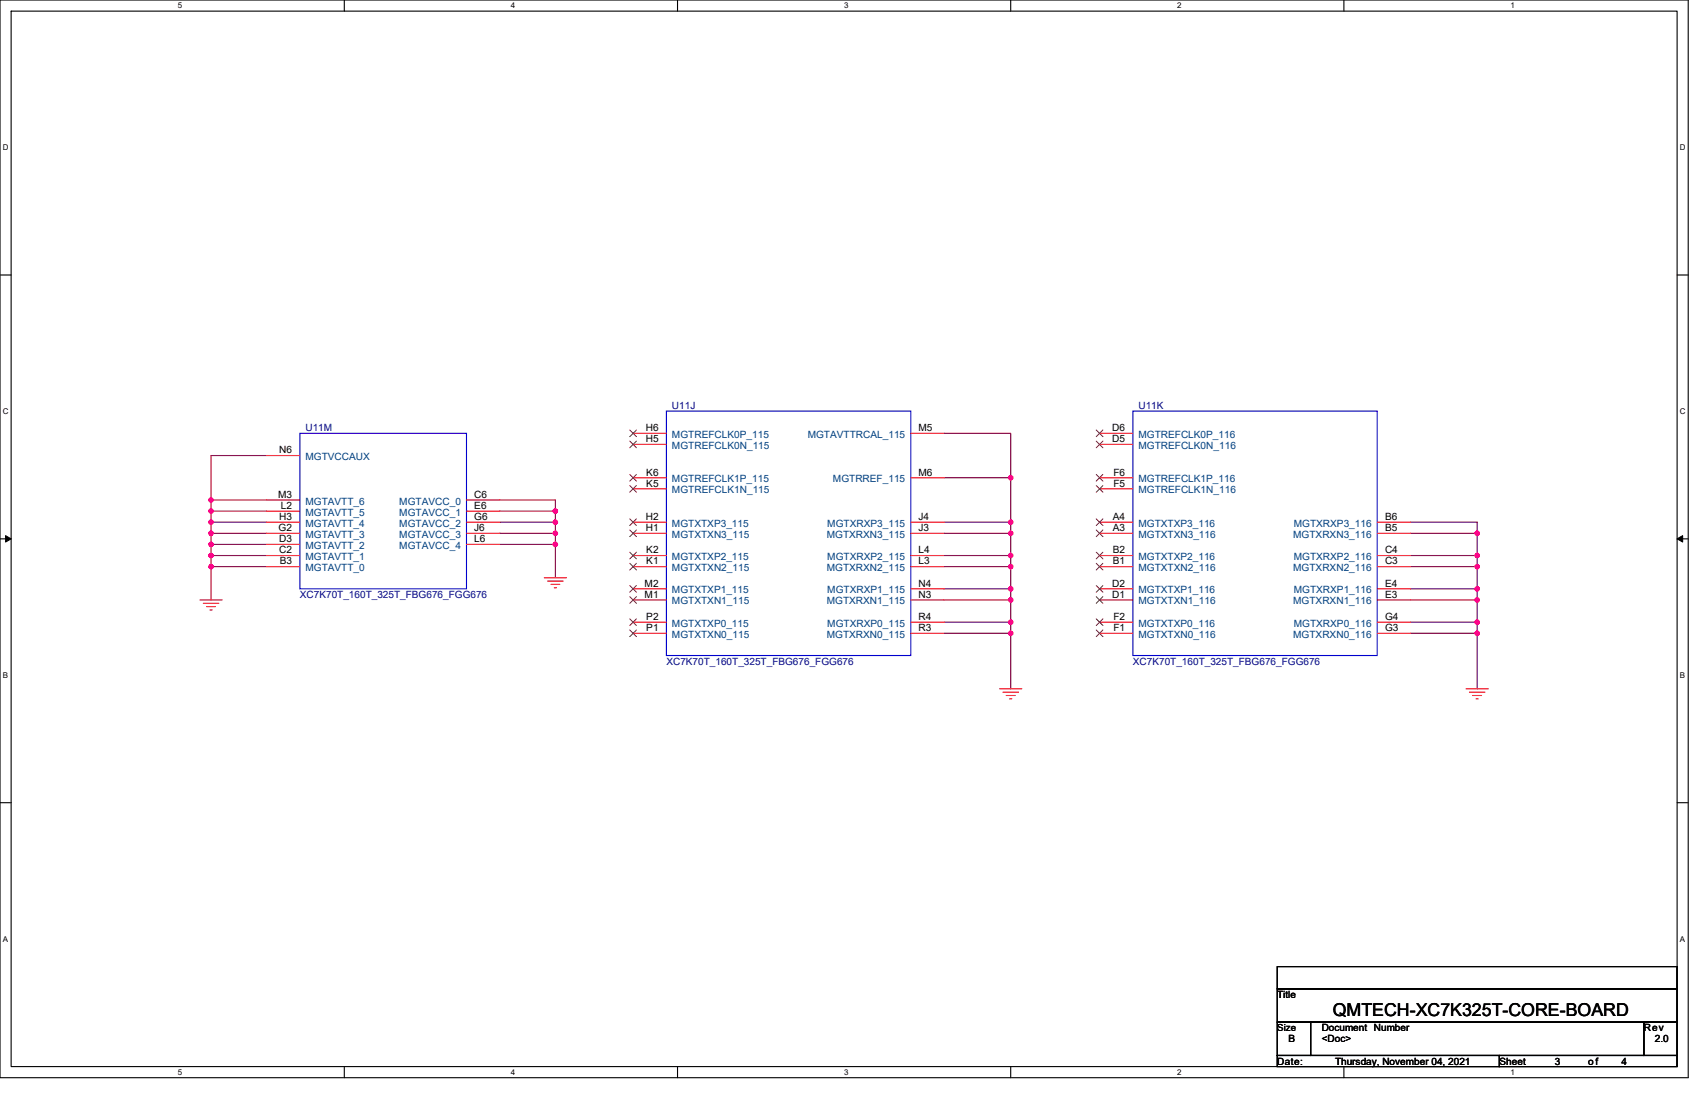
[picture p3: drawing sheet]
<svg xmlns="http://www.w3.org/2000/svg" width="432mm" height="279mm" viewBox="0 0 432 279" stroke-linecap="round" stroke-linejoin="round" font-family="sans-serif">
<path d="M0 0h428.6v273.5h-428.6zM2.8 2.8h422.9v267.9h-422.9z" fill="none" stroke="#000" stroke-width=".28"/>
<g fill="#fff">
<path d="M45.1 .3h1.1v2.2h-1.1z"/>
<path d="M45.1 271h1.1v2.2h-1.1z"/>
</g>
<path d="M87.4 0v2.8M87.4 270.7v2.8" fill="none" stroke="#000" stroke-width=".28"/>
<g fill="#fff">
<path d="M129.7 .3h1.1v2.2h-1.1z"/>
<path d="M129.7 271h1.1v2.2h-1.1z"/>
</g>
<path d="M172 0v2.8M172 270.7v2.8" fill="none" stroke="#000" stroke-width=".28"/>
<g fill="#fff">
<path d="M214.3 .3h1.1v2.2h-1.1z"/>
<path d="M214.3 271h1.1v2.2h-1.1z"/>
</g>
<path d="M256.6 0v2.8M256.6 270.7v2.8" fill="none" stroke="#000" stroke-width=".28"/>
<g fill="#fff">
<path d="M298.9 .3h1.1v2.2h-1.1z"/>
<path d="M298.9 271h1.1v2.2h-1.1z"/>
</g>
<path d="M341.2 0v2.8M341.2 270.7v2.8" fill="none" stroke="#000" stroke-width=".28"/>
<g fill="#fff">
<path d="M383.4 .3h1.2v2.2h-1.2z"/>
<path d="M383.4 271h1.2v2.2h-1.2z"/>
<path d="M.7 36.3h1.5v2.3h-1.5z"/>
<path d="M426.4 36.3h1.5v2.3h-1.5z"/>
<path d="M.7 103.3h1.5v2.2h-1.5z"/>
<path d="M426.4 103.3h1.5v2.2h-1.5z"/>
</g>
<path d="M0 69.8h2.8M425.7 69.8h2.9" fill="none" stroke="#000" stroke-width=".28"/>
<g fill="#fff">
<path d="M.7 170.2h1.4v2.3h-1.4z"/>
<path d="M426.4 170.2h1.4v2.3h-1.4z"/>
</g>
<path d="M0 136.7h2.8M425.7 136.7h2.9" fill="none" stroke="#000" stroke-width=".28"/>
<path d="M1.4 135.9l1.4 .8-1.4 .9zM425.7 136.7l1.4-.8v1.7z" fill="#000"/>
<path d="M1.4 135.9l1.4 .8-1.4 .9zM425.7 136.7l1.4-.8v1.7z" fill="none" stroke="#000" stroke-width=".25"/>
<g fill="#fff">
<path d="M.7 237.2h1.4v2.2h-1.4z"/>
<path d="M426.4 237.2h1.4v2.2h-1.4z"/>
</g>
<path d="M0 203.7h2.8M425.7 203.7h2.9M324.2 259.4h8.5v8.4h-8.5zM324.2 245.3h101.5v5.6h-101.5zM324.2 250.9h101.5v8.5h-101.5zM332.7 259.4h84.6v8.4h-84.6zM417.3 259.4h8.4v8.4h-8.4zM324.2 267.8h56.4v2.9h-56.4zM380.6 267.8h45.1v2.9h-45.1z" fill="none" stroke="#000" stroke-width=".28"/>
<g fill="none" stroke="#800040" stroke-width=".28">
<path d="M67.7 115.6h-14.1v11.3M239.7 110h16.9v11.2M53.6 126.9h14.1M53.6 129.7h14.1M53.6 132.5v2.8M53.6 135.3v2.9M53.6 138.2h.1M53.6 126.9v2.8M53.6 129.7v2.8M53.6 138.2v2.8M53.6 132.5h14.1M53.6 135.3h14.1"/>
<path d="M53.6 138.2h14.1M126.9 126.9h14.1v2.8M126.9 129.7h14.1M126.9 132.5h14.1M126.9 135.3h14.1M126.9 138.2h14.1M141 129.7v2.8M141 132.5v2.8M141 135.3v2.9M141 138.2h.1M141 138.2v8.4M239.7 132.5h16.9"/>
<path d="M239.7 135.3h16.9M239.7 121.2h16.9M256.6 121.2v11.3M256.6 132.5v2.8M256.6 135.3h.1M256.6 135.3v5.7M358.1 132.5h16.9v2.8M358.1 135.3h16.9M375 135.3h.1M375 135.3v5.7M53.6 141v2.8M53.6 143.8v8.5"/>
<path d="M53.6 141h14.1M53.6 143.8h14.1M239.7 141h16.9M239.7 143.8h16.9M239.7 149.4h16.9M239.7 152.3h16.9M239.7 157.9h16.9M256.6 141v2.8M256.6 143.8v5.6M256.6 149.4v2.9M256.6 152.3v5.6M256.6 157.9v2.8"/>
<path d="M358.1 141h16.9M358.1 143.8h16.9M358.1 149.4h16.9M358.1 152.3h16.9M358.1 157.9h16.9M375 141v2.8M375 143.8v5.6M375 149.4v2.9M375 152.3v5.6M375 157.9v2.8M239.7 160.7h16.9M256.6 160.7v14.1"/>
<path d="M358.1 160.7h16.9M375 160.7v14.1"/>
</g>
<g fill="#f0f" stroke="#f0f" stroke-width=".28">
<circle cx="141" cy="129.7" r=".56"/>
<circle cx="141" cy="132.5" r=".56"/>
<circle cx="141" cy="135.3" r=".56"/>
<circle cx="141" cy="138.2" r=".56"/>
<circle cx="53.6" cy="132.5" r=".56"/>
<circle cx="53.6" cy="135.3" r=".56"/>
<circle cx="53.6" cy="143.8" r=".56"/>
<circle cx="53.6" cy="141" r=".56"/>
<circle cx="53.6" cy="138.2" r=".56"/>
<circle cx="53.6" cy="126.9" r=".56"/>
<circle cx="53.6" cy="129.7" r=".56"/>
<circle cx="256.6" cy="121.2" r=".56"/>
<circle cx="256.6" cy="132.5" r=".56"/>
<circle cx="256.6" cy="141" r=".56"/>
<circle cx="256.6" cy="135.3" r=".56"/>
<circle cx="256.6" cy="149.4" r=".56"/>
<circle cx="256.6" cy="143.8" r=".56"/>
<circle cx="256.6" cy="152.2" r=".56"/>
<circle cx="256.6" cy="157.9" r=".56"/>
<circle cx="256.6" cy="160.7" r=".56"/>
<circle cx="375" cy="141" r=".56"/>
<circle cx="375" cy="135.3" r=".56"/>
<circle cx="375" cy="143.8" r=".56"/>
<circle cx="375" cy="152.2" r=".56"/>
<circle cx="375" cy="149.4" r=".56"/>
<circle cx="375" cy="157.9" r=".56"/>
<circle cx="375" cy="160.7" r=".56"/>
</g>
<g fill="none" stroke="#f00" stroke-width=".28">
<path d="M67.7 115.6h8.4M160.7 110h8.5M160.7 112.8h8.5M231.2 110h8.5M279.1 110h8.5M279.1 112.8h8.5M67.7 138.2h8.4M67.7 135.3h8.4M67.7 132.5h8.4M67.7 129.7h8.4M67.7 126.9h8.4M118.4 126.9h8.5"/>
<path d="M118.4 129.7h8.5M118.4 132.5h8.5M118.4 135.3h8.5M118.4 138.2h8.5M160.7 132.5h8.5M160.7 135.3h8.5M160.7 124.1h8.5M160.7 121.2h8.5M231.2 132.5h8.5M231.2 135.3h8.5M231.2 121.2h8.5M279.1 132.5h8.5"/>
<path d="M279.1 135.3h8.5M279.1 124.1h8.5M279.1 121.2h8.5M349.6 132.5h8.5M349.6 135.3h8.5M50.8 152.3h5.6M51.6 153.1h3.9M52.4 153.9h2.3M53.3 154.8h.6M67.7 143.8h8.4M67.7 141h8.4M138.2 146.6h5.6"/>
<path d="M139 147.5h4M139.8 148.3h2.3M140.7 149.2h.6M160.7 141h8.5M160.7 143.8h8.5M160.7 149.4h8.5M160.7 152.3h8.5M160.7 157.9h8.5M231.2 141h8.5M231.2 143.8h8.5M231.2 149.4h8.5M231.2 152.3h8.5"/>
<path d="M231.2 157.9h8.5M279.1 141h8.5M279.1 143.8h8.5M279.1 149.4h8.5M279.1 152.3h8.5M279.1 157.9h8.5M349.6 141h8.5M349.6 143.8h8.5M349.6 149.4h8.5M349.6 152.3h8.5M349.6 157.9h8.5M160.7 160.7h8.5"/>
<path d="M231.2 160.7h8.5M253.8 174.8h5.6M254.6 175.7h3.9M255.4 176.5h2.3M256.3 177.3h.6M279.1 160.7h8.5M349.6 160.7h8.5M372.2 174.8h5.6M373 175.7h4M373.9 176.5h2.2M374.7 177.3h.6"/>
</g>
<path d="M76.1 110h42.3v39.4h-42.3zM169.2 104.3h62v62.1h-62zM287.6 104.3h62v62.1h-62z" fill="none" stroke="#00f" stroke-width=".28"/>
<g fill="none" stroke="#804000" stroke-width=".25">
<path d="M159.9 109.1l1.7 1.7M159.9 111.9l1.7 1.7M161.6 109.1l-1.7 1.7M161.6 111.9l-1.7 1.7M278.3 109.1l1.7 1.7M278.3 111.9l1.7 1.7M280 109.1l-1.7 1.7M280 111.9l-1.7 1.7M159.9 131.7l1.7 1.7M159.9 134.5l1.7 1.7M159.9 123.2l1.7 1.7M159.9 120.4l1.7 1.7"/>
<path d="M161.6 131.7l-1.7 1.7M161.6 134.5l-1.7 1.7M161.6 123.2l-1.7 1.7M161.6 120.4l-1.7 1.7M278.3 131.7l1.7 1.7M278.3 134.5l1.7 1.7M278.3 123.2l1.7 1.7M278.3 120.4l1.7 1.7M280 131.7l-1.7 1.7M280 134.5l-1.7 1.7M280 123.2l-1.7 1.7M280 120.4l-1.7 1.7"/>
<path d="M159.9 140.1l1.7 1.7M159.9 143l1.7 1.6M159.9 148.6l1.7 1.7M159.9 151.4l1.7 1.7M159.9 157l1.7 1.7M159.9 159.9l1.7 1.7M161.6 140.1l-1.7 1.7M161.6 143l-1.7 1.6M161.6 148.6l-1.7 1.7M161.6 151.4l-1.7 1.7M161.6 157l-1.7 1.7M161.6 159.9l-1.7 1.7"/>
<path d="M278.3 140.1l1.7 1.7M278.3 143l1.7 1.6M278.3 148.6l1.7 1.7M278.3 151.4l1.7 1.7M278.3 157l1.7 1.7M278.3 159.9l1.7 1.7M280 140.1l-1.7 1.7M280 143l-1.7 1.6M280 148.6l-1.7 1.7M280 151.4l-1.7 1.7M280 157l-1.7 1.7M280 159.9l-1.7 1.7"/>
</g>
<text font-size="4.5" x="338.3" y="257.8">QMTECH-XC7K325T-CORE-BOARD</text>
<g font-size="2.5" fill="#000080">
<text x="170.6" y="103.8">U11J</text>
<text x="289" y="103.8">U11K</text>
<text x="77.5" y="109.4">U11M</text>
<text x="76.1" y="151.7">XC7K70T_160T_325T_FBG676_FGG676</text>
<text x="169.2" y="168.6">XC7K70T_160T_325T_FBG676_FGG676</text>
<text x="287.6" y="168.6">XC7K70T_160T_325T_FBG676_FGG676</text>
</g>
<g font-size="2.5">
<text x="163.9" y="109.4">H6</text>
<text x="163.9" y="112.2">H5</text>
<text x="233.2" y="109.4">M5</text>
<text x="282.3" y="109.4">D6</text>
<text x="282.3" y="112.2">D5</text>
<text x="70.9" y="115">N6</text>
<text x="164.1" y="123.5">K5</text>
<text x="164.1" y="120.7">K6</text>
<text x="233.2" y="120.7">M6</text>
<text x="282.6" y="123.5">F5</text>
<text x="282.6" y="120.7">F6</text>
<text x="70.6" y="126.3">M3</text>
<text x="70.9" y="131.9">H3</text>
<text x="71.3" y="129.1">L2</text>
<text x="120.4" y="126.3">C6</text>
<text x="120.4" y="129.1">E6</text>
<text x="120.4" y="131.9">G6</text>
<text x="163.9" y="131.9">H2</text>
<text x="233.2" y="131.9">J4</text>
<text x="282.5" y="131.9">A4</text>
<text x="351.6" y="131.9">B6</text>
<text x="70.7" y="134.8">G2</text>
<text x="70.9" y="137.6">D3</text>
<text x="120.4" y="134.8">J6</text>
<text x="120.4" y="137.6">L6</text>
<text x="163.9" y="134.8">H1</text>
<text x="233.2" y="134.8">J3</text>
<text x="282.5" y="134.8">A3</text>
<text x="351.6" y="134.8">B5</text>
<text x="70.9" y="140.4">C2</text>
<text x="71" y="143.2">B3</text>
<text x="164.1" y="140.4">K2</text>
<text x="164.1" y="143.2">K1</text>
<text x="233.2" y="140.4">L4</text>
<text x="233.2" y="143.2">L3</text>
<text x="282.5" y="140.4">B2</text>
<text x="282.5" y="143.2">B1</text>
<text x="351.6" y="140.4">C4</text>
<text x="351.6" y="143.2">C3</text>
<text x="163.6" y="148.9">M2</text>
<text x="233.2" y="148.9">N4</text>
<text x="282.3" y="148.9">D2</text>
<text x="351.6" y="148.9">E4</text>
<text x="163.6" y="151.7">M1</text>
<text x="233.2" y="151.7">N3</text>
<text x="282.3" y="151.7">D1</text>
<text x="351.6" y="151.7">E3</text>
<text x="164.1" y="157.3">P2</text>
<text x="164.1" y="160.1">P1</text>
<text x="233.2" y="157.3">R4</text>
<text x="233.2" y="160.1">R3</text>
<text x="282.6" y="157.3">F2</text>
<text x="282.6" y="160.1">F1</text>
<text x="351.6" y="157.3">G4</text>
<text x="351.6" y="160.1">G3</text>
<text x="324.2" y="253.2">Title</text>
<text x="324.2" y="261.6">Size</text>
<text x="335.5" y="261.7">Document Number</text>
<text x="417.3" y="261.7">Rev</text>
<text x="327.1" y="264.5">B</text>
<text x="335.5" y="264.5">&lt;Doc&gt;</text>
<text x="420.1" y="264.5">2.0</text>
<text x="324.2" y="270.1">Date:</text>
<text x="338.9" y="270.1">Thursday, November 04, 2021</text>
<text x="380.6" y="270.1">Sheet</text>
<text x="394.7" y="270.1">3</text>
<text x="403.2" y="270.1">of</text>
<text x="411.6" y="270.1">4</text>
</g>
<g font-size="2.5" fill="#004080">
<text x="170.6" y="111.1">MGTREFCLK0P_115</text>
<text x="170.6" y="113.9">MGTREFCLK0N_115</text>
<text x="205" y="111.1">MGTAVTTRCAL_115</text>
<text x="289" y="111.1">MGTREFCLK0P_116</text>
<text x="289" y="113.9">MGTREFCLK0N_116</text>
<text x="77.5" y="116.8">MGTVCCAUX</text>
<text x="170.6" y="125.2">MGTREFCLK1N_115</text>
<text x="170.6" y="122.4">MGTREFCLK1P_115</text>
<text x="211.4" y="122.4">MGTRREF_115</text>
<text x="289" y="125.2">MGTREFCLK1N_116</text>
<text x="289" y="122.4">MGTREFCLK1P_116</text>
<text x="77.5" y="130.8">MGTAVTT_5</text>
<text x="77.5" y="128">MGTAVTT_6</text>
<text x="101.4" y="128">MGTAVCC_0</text>
<text x="101.4" y="130.8">MGTAVCC_1</text>
<text x="77.5" y="136.5">MGTAVTT_3</text>
<text x="77.5" y="133.7">MGTAVTT_4</text>
<text x="101.4" y="133.7">MGTAVCC_2</text>
<text x="101.4" y="136.5">MGTAVCC_3</text>
<text x="170.6" y="133.7">MGTXTXP3_115</text>
<text x="170.6" y="136.5">MGTXTXN3_115</text>
<text x="209.9" y="136.5">MGTXRXN3_115</text>
<text x="210" y="133.7">MGTXRXP3_115</text>
<text x="289" y="133.7">MGTXTXP3_116</text>
<text x="289" y="136.5">MGTXTXN3_116</text>
<text x="328.3" y="136.5">MGTXRXN3_116</text>
<text x="328.4" y="133.7">MGTXRXP3_116</text>
<text x="77.5" y="142.1">MGTAVTT_1</text>
<text x="77.5" y="139.3">MGTAVTT_2</text>
<text x="101.4" y="139.3">MGTAVCC_4</text>
<text x="170.6" y="142.1">MGTXTXP2_115</text>
<text x="210" y="142.1">MGTXRXP2_115</text>
<text x="289" y="142.1">MGTXTXP2_116</text>
<text x="328.4" y="142.1">MGTXRXP2_116</text>
<text x="77.5" y="144.9">MGTAVTT_0</text>
<text x="170.6" y="144.9">MGTXTXN2_115</text>
<text x="209.9" y="144.9">MGTXRXN2_115</text>
<text x="289" y="144.9">MGTXTXN2_116</text>
<text x="328.3" y="144.9">MGTXRXN2_116</text>
<text x="170.6" y="150.6">MGTXTXP1_115</text>
<text x="170.6" y="153.4">MGTXTXN1_115</text>
<text x="209.9" y="153.4">MGTXRXN1_115</text>
<text x="210" y="150.6">MGTXRXP1_115</text>
<text x="289" y="150.6">MGTXTXP1_116</text>
<text x="289" y="153.4">MGTXTXN1_116</text>
<text x="328.3" y="153.4">MGTXRXN1_116</text>
<text x="328.4" y="150.6">MGTXRXP1_116</text>
<text x="170.6" y="159">MGTXTXP0_115</text>
<text x="170.6" y="161.9">MGTXTXN0_115</text>
<text x="209.9" y="161.9">MGTXRXN0_115</text>
<text x="210" y="159">MGTXRXP0_115</text>
<text x="289" y="159">MGTXTXP0_116</text>
<text x="289" y="161.9">MGTXTXN0_116</text>
<text x="328.3" y="161.9">MGTXRXN0_116</text>
<text x="328.4" y="159">MGTXRXP0_116</text>
</g>
<g font-size="2">
<text x="45.1" y="2.1">5</text>
<text x="129.7" y="2.1">4</text>
<text x="214.3" y="2.1">3</text>
<text x="298.9" y="2.1">2</text>
<text x="383.4" y="2.1">1</text>
<text x=".7" y="38.1">D</text>
<text x="426.4" y="38.1">D</text>
<text x=".7" y="105.1">C</text>
<text x="426.4" y="105.1">C</text>
<text x=".7" y="172.1">B</text>
<text x="426.4" y="172.1">B</text>
<text x=".7" y="239">A</text>
<text x="426.4" y="239">A</text>
<text x="45.1" y="272.8">5</text>
<text x="129.7" y="272.8">4</text>
<text x="214.3" y="272.8">3</text>
<text x="298.9" y="272.8">2</text>
<text x="383.4" y="272.8">1</text>
</g>
</svg>
